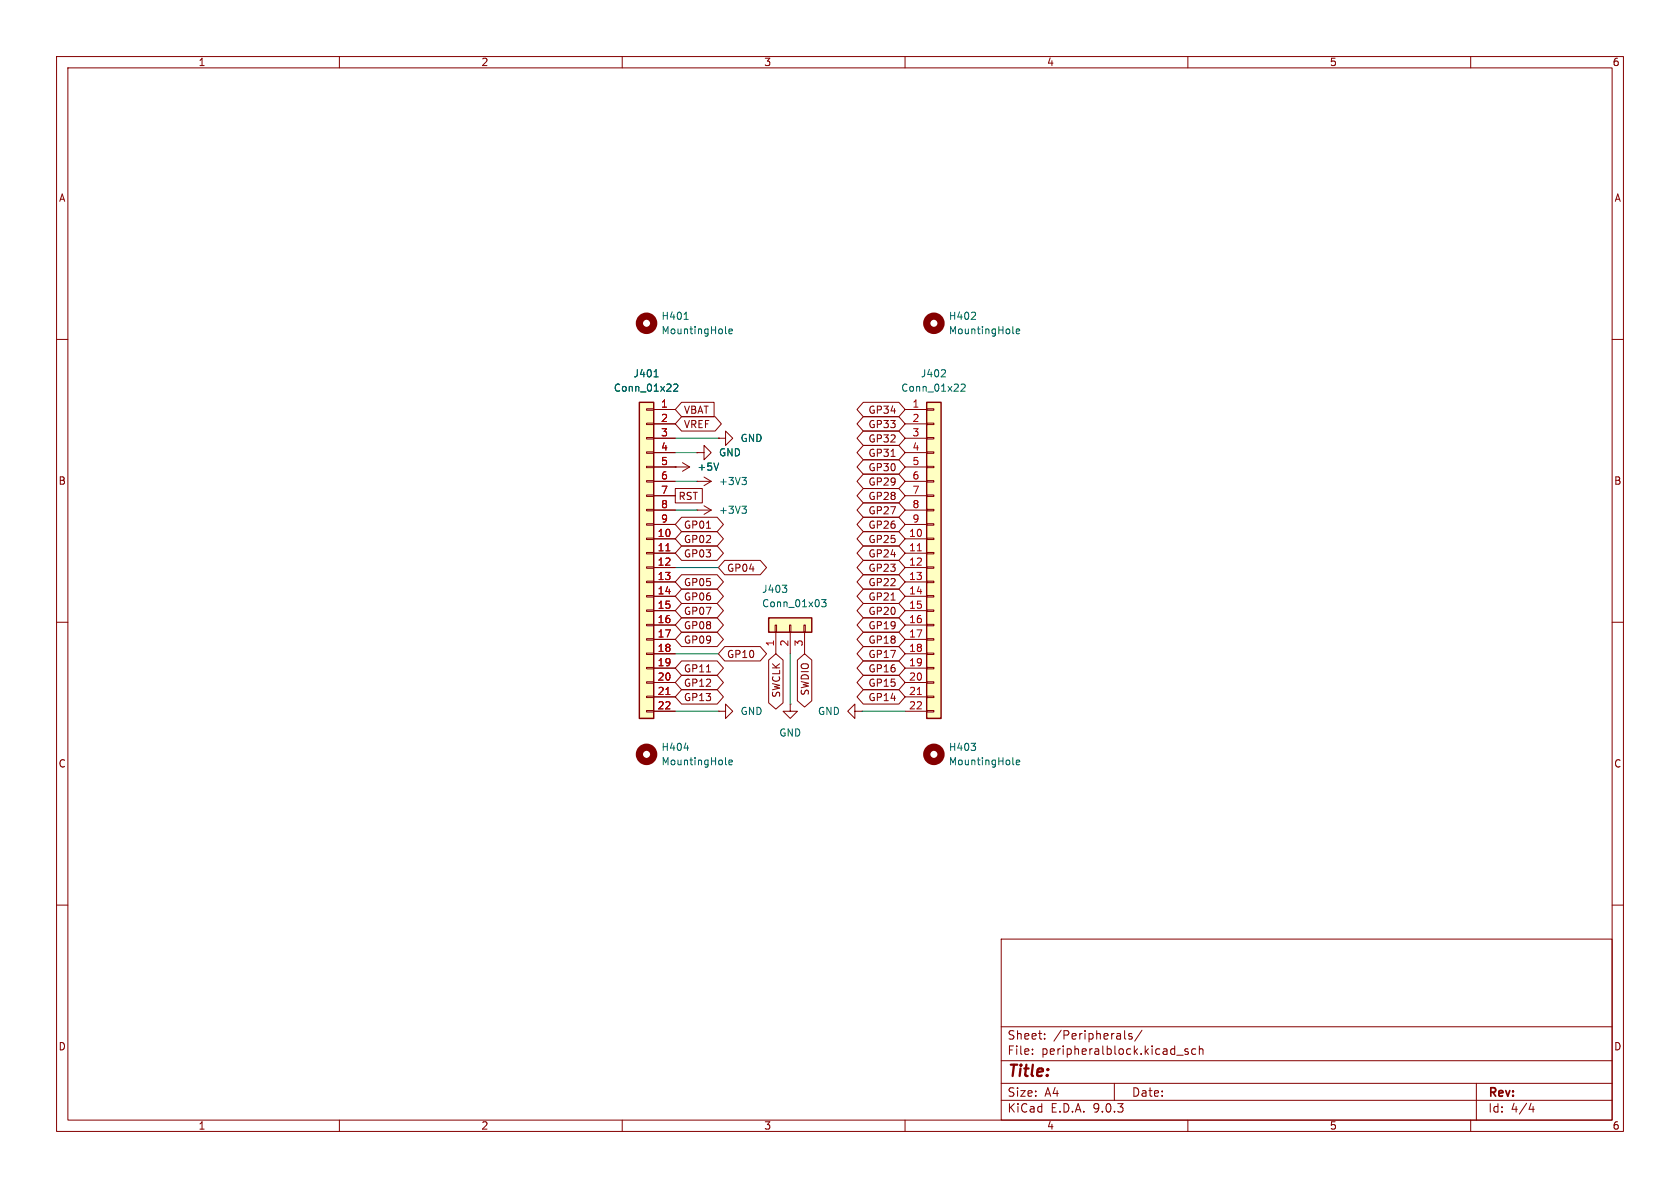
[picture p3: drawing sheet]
<svg xmlns="http://www.w3.org/2000/svg" width="297mm" height="210mm" viewBox="0 0 297 210" stroke-linecap="round" stroke-linejoin="round" font-family="sans-serif">
<g fill="none" stroke="#840000" stroke-width=".18">
<path d="M10 10h277v190h-277zM12 12h273v186h-273zM60 10v2M110 10v2M160 10v2M210 10v2M260 10v2M10 60h2M285 60h2M119.4 82.6h.1M119.4 82.6h2.5M120.6 81.8l1.3 .8"/>
<path d="M121.9 82.6l-1.3 .7M123.2 90.2h.1M123.2 80h1.3v-1.3l1.2 1.3-1.2 1.3v-1.3M123.2 80h.1M123.2 90.2h2.5M124.5 89.4l1.2 .8M125.7 90.2l-1.2 .7M10 110h2M285 110h2M151.1 125.7v-1.2l-1.2 1.2 1.2 1.3v-1.3h1.3M152.4 125.7h.1M10 160h2"/>
<path d="M177 166h108v32h-108zM285 160h2M60 198v2M110 198v2M160 198v2M177 194.5h108M177 191.5h108M177 187.5h108M177 181.5h108M182.5 186.3v.1M182.5 185.5v.1M184.7 183.6v.1"/>
<path d="M184.7 182.8v.1M197 191.5v3M198.8 182.2v1.3l.2 .2M200.1 182.8l-.4-.1-.2 .2 .1 .2 .5 .2v.3h-.6M201.9 182.1l-1.3 2M208 186.5h1.2M210 198v2M210 185.5l-.3-.1-.2 .2v.2l.5 .2v.3h-.5M211.4 185.5l-.4-.1-.3 .3v.4l.1 .2h.6M212 185.5l.2-.1 .4 .1 .1 .9M212 184.9v1.5M260 198v2"/>
<path d="M261 191.5v6.5M270.7 195l-.4 1.1h.9M271 195.6v1"/>
</g>
<circle cx="114.3" cy="57.1" r="1.27" fill="none" stroke="#840000" stroke-width="1.3"/>
<path d="M120.9 56.5h.8M128.3 58.8l.1 .2M128.9 58.6l.6-.1-.1-.3h-.4l-.1 .1v.6h.5M127.1 81.9l-.5 1.2M131.2 89.5h.7l-.4 .5M131.7 90l.2 .2v.3l-.2 .2" fill="none" stroke="#006464" stroke-width=".18"/>
<path d="M135.9 109.2h7.6v2.6h-7.6z" fill="#ffffc2"/>
<path d="M135.9 109.2h7.6v2.6h-7.6z" fill="none" stroke="#840000" stroke-width=".25"/>
<path d="M137 110.5h.3v1.3h-.3zM137.2 111.8v3.8M139.6 110.5h.2v1.3h-.2zM139.7 111.8v3.8M142.1 110.5h.3v1.3h-.3zM142.2 111.8v3.8" fill="none" stroke="#840000" stroke-width=".18"/>
<path d="M138.3 103.4h.8l-.4 .5M139 104l.1 .2-.1 .5M145.3 106h.7l-.4 .5 .4 .1v.5l-.2 .2-.5-.2" fill="none" stroke="#006464" stroke-width=".18"/>
<path d="M113 71.1h2.6v55.9h-2.6z" fill="#ffffc2"/>
<path d="M113 71.1h2.6v55.9h-2.6z" fill="none" stroke="#840000" stroke-width=".25"/>
<g fill="none" stroke="#840000" stroke-width=".18">
<path d="M114.3 72.3h1.3v.2h-1.3zM114.3 74.8h1.3v.3h-1.3zM114.3 77.3h1.3v.3h-1.3zM114.3 79.9h1.3v.2h-1.3zM115.6 72.4h3.8M115.6 74.9h3.8M115.6 77.5h3.8M127 77.5h1.3v-1.3l1.2 1.3-1.2 1.2v-1.2M127 77.5h.1M114.3 82.4h1.3v.3h-1.3zM114.3 85h1.3v.2h-1.3zM114.3 87.5h1.3v.3h-1.3z"/>
<path d="M114.3 90h1.3v.3h-1.3zM114.3 92.6h1.3v.2h-1.3zM114.3 95.1h1.3v.3h-1.3zM114.3 97.7h1.3v.2h-1.3zM115.6 80h3.8M115.6 82.6h3.8M115.6 85.1h3.8M115.6 87.6h3.8M115.6 90.2h3.8M115.6 92.7h3.8M115.6 95.3h3.8M115.6 97.8h3.8"/>
<path d="M123.2 85.1h.1M123.2 85.1h2.5M124.5 84.3l1.2 .8M125.7 85.1l-1.2 .8M114.3 100.2h1.3v.3h-1.3zM114.3 102.7h1.3v.3h-1.3zM114.3 105.3h1.3v.2h-1.3zM114.3 107.8h1.3v.3h-1.3zM114.3 110.4h1.3v.2h-1.3zM114.3 112.9h1.3v.3h-1.3zM114.3 115.4h1.3v.3h-1.3zM114.3 118h1.3v.2h-1.3z"/>
<path d="M115.6 100.3h3.8M115.6 102.9h3.8M115.6 105.4h3.8M115.6 108h3.8M115.6 110.5h3.8M115.6 113h3.8M115.6 115.6h3.8M115.6 118.1h3.8M114.3 120.5h1.3v.3h-1.3zM114.3 123.1h1.3v.2h-1.3zM114.3 125.6h1.3v.3h-1.3zM115.6 120.7h3.8"/>
<path d="M115.6 123.2h3.8M115.6 125.7h3.8M127 125.7h1.3v-1.2l1.2 1.2-1.2 1.3v-1.3M127 125.7h.1"/>
</g>
<path d="M117.7 97.4h.7M117.7 122.8h.7" fill="none" stroke="#a90000" stroke-width=".18"/>
<path d="M171.7 56.5h.8M172.4 55.3v.4M179.1 58.8l.1 .2M179.7 58.6l.6-.1-.1-.3h-.4l-.1 .1v.6h.5M115.6 66.6h.8M119.1 68l.5-.1 .2 .4-.8 .9h.8M131.2 84.4h.7l-.4 .5M131.7 84.9l.2 .2v.3l-.2 .3M120.9 132.2h.8M128.3 135l.1 .2M128.9 134.8l.6-.1-.1-.3h-.4l-.1 .1v.6h.5" fill="none" stroke="#006464" stroke-width=".18"/>
<g fill="none" stroke="#840000" stroke-width="1.3">
<circle cx="165.1" cy="57.1" r="1.27"/>
<circle cx="114.3" cy="133.3" r="1.27"/>
</g>
<path d="M163.8 71.1h2.6v55.9h-2.6z" fill="#ffffc2"/>
<path d="M163.8 71.1h2.6v55.9h-2.6z" fill="none" stroke="#840000" stroke-width=".25"/>
<g fill="none" stroke="#840000" stroke-width=".18">
<path d="M115.6 72.4h3.8M115.6 74.9h3.8M115.6 77.5h3.8M120.5 71.1h5.7v2.6h-5.7l-1.1-1.3zM120.5 73.7h5.9l1.1 1.2-1.1 1.3h-5.9l-1.1-1.3zM127 77.5h.1M152.6 78.7h6.3l1.1 1.3-1.1 1.3h-6.3l-1.1-1.3zM152.6 76.2h6.3l1.1 1.3-1.1 1.2h-6.3l-1.1-1.2zM152.6 73.7h6.3l1.1 1.2-1.1 1.3h-6.3l-1.1-1.3zM152.6 71.1h6.3l1.1 1.3-1.1 1.3h-6.3l-1.1-1.3zM160 72.4h3.8M160 74.9h3.8"/>
<path d="M160 77.5h3.8M163.8 72.3h1.3v.2h-1.3zM163.8 74.8h1.3v.3h-1.3zM163.8 77.3h1.3v.3h-1.3zM163.8 79.9h1.3v.2h-1.3zM115.6 80h3.8M115.6 82.6h3.8M115.6 85.1h3.8M115.6 87.6h3.8M115.6 90.2h3.8M115.6 92.7h3.8M115.6 95.3h3.8"/>
<path d="M115.6 97.8h3.8M119.4 86.4h4.8v2.5h-4.8zM119.4 82.6h.1M120.5 94h6.3l1.1 1.3-1.1 1.2h-6.3l-1.1-1.2zM120.5 91.4h6.3l1.1 1.3-1.1 1.3h-6.3l-1.1-1.3zM120.5 96.5h6.3l1.1 1.3-1.1 1.3h-6.3l-1.1-1.3zM123.2 80h.1M124.9 93.4h.7M128.1 99.1h6.3l1.1 1.2-1.1 1.3h-6.3l-1.1-1.3zM152.6 88.9h6.3l1.1 1.3-1.1 1.2h-6.3l-1.1-1.2zM152.6 91.4h6.3l1.1 1.3-1.1 1.3h-6.3l-1.1-1.3zM152.6 83.8h6.3l1.1 1.3-1.1 1.3h-6.3l-1.1-1.3z"/>
<path d="M152.6 81.3h6.3l1.1 1.3-1.1 1.2h-6.3l-1.1-1.2zM152.6 94h6.3l1.1 1.3-1.1 1.2h-6.3l-1.1-1.2zM152.6 99.1h6.3l1.1 1.2-1.1 1.3h-6.3l-1.1-1.3zM152.6 96.5h6.3l1.1 1.3-1.1 1.3h-6.3l-1.1-1.3zM152.6 86.4h6.3l1.1 1.2-1.1 1.3h-6.3l-1.1-1.3zM157.5 80.7h.7M160 80h3.8M160 82.6h3.8M160 85.1h3.8M160 87.6h3.8M160 90.2h3.8M160 92.7h3.8"/>
<path d="M160 95.3h3.8M160 97.8h3.8M163.8 82.4h1.3v.3h-1.3zM163.8 85h1.3v.2h-1.3zM163.8 87.5h1.3v.3h-1.3zM163.8 90h1.3v.3h-1.3zM163.8 92.6h1.3v.2h-1.3zM163.8 95.1h1.3v.3h-1.3zM163.8 97.7h1.3v.2h-1.3zM115.6 100.3h3.8M115.6 102.9h3.8M115.6 105.4h3.8"/>
<path d="M115.6 108h3.8M115.6 110.5h3.8M115.6 113h3.8M115.6 115.6h3.8M115.6 118.1h3.8M120.5 109.2h6.3l1.1 1.3-1.1 1.3h-6.3l-1.1-1.3zM120.5 104.1h6.3l1.1 1.3-1.1 1.3h-6.3l-1.1-1.3zM120.5 101.6h6.3l1.1 1.3-1.1 1.2h-6.3l-1.1-1.2zM120.5 111.8h6.3l1.1 1.2-1.1 1.3h-6.3l-1.1-1.3zM120.5 106.7h6.3l1.1 1.3-1.1 1.2h-6.3l-1.1-1.2zM120.5 116.8h6.3l1.1 1.3-1.1 1.3h-6.3l-1.1-1.3zM120.5 119.4h6.3l1.1 1.3-1.1 1.2h-6.3l-1.1-1.2z"/>
<path d="M124.9 118.8h.7M128.1 114.3h6.3l1.1 1.3-1.1 1.2h-6.3l-1.1-1.2zM135.9 116.7l1.3-1.1 1.2 1.1v7.5l-1.2 1.2-1.3-1.2zM141 116.7l1.2-1.1 1.3 1.1v7.2l-1.3 1.1-1.2-1.1zM152.6 114.3h6.3l1.1 1.3-1.1 1.2h-6.3l-1.1-1.2zM152.6 119.4h6.3l1.1 1.3-1.1 1.2h-6.3l-1.1-1.2zM152.6 116.8h6.3l1.1 1.3-1.1 1.3h-6.3l-1.1-1.3zM152.6 101.6h6.3l1.1 1.3-1.1 1.2h-6.3l-1.1-1.2zM152.6 106.7h6.3l1.1 1.3-1.1 1.2h-6.3l-1.1-1.2zM152.6 109.2h6.3l1.1 1.3-1.1 1.3h-6.3l-1.1-1.3zM152.6 111.8h6.3l1.1 1.2-1.1 1.3h-6.3l-1.1-1.3zM152.6 104.1h6.3l1.1 1.3-1.1 1.3h-6.3l-1.1-1.3z"/>
<path d="M157.5 106.1h.7M160 100.3h3.8M160 102.9h3.8M160 105.4h3.8M160 108h3.8M160 110.5h3.8M160 113h3.8M160 115.6h3.8M160 118.1h3.8M163.8 100.2h1.3v.3h-1.3zM163.8 102.7h1.3v.3h-1.3zM163.8 105.3h1.3v.2h-1.3z"/>
<path d="M163.8 107.8h1.3v.3h-1.3zM163.8 110.4h1.3v.2h-1.3zM163.8 112.9h1.3v.3h-1.3zM163.8 115.4h1.3v.3h-1.3zM163.8 118h1.3v.2h-1.3zM115.6 120.7h3.8M115.6 123.2h3.8M115.6 125.7h3.8M120.5 121.9h6.3l1.1 1.3-1.1 1.3h-6.3l-1.1-1.3zM139.7 124.5v1.2h1.3l-1.3 1.3-1.3-1.3h1.3M139.7 124.5h.1M152.6 121.9h6.3l1.1 1.3-1.1 1.3h-6.3l-1.1-1.3z"/>
<path d="M160 120.7h3.8M160 123.2h3.8M160 125.7h3.8M163.8 120.5h1.3v.3h-1.3zM163.8 123.1h1.3v.2h-1.3zM163.8 125.6h1.3v.3h-1.3z"/>
</g>
<path d="M117.7 97.4h.7M162.2 97.4h.7M117.7 122.8h.7M162.2 122.8h.7" fill="none" stroke="#a90000" stroke-width=".18"/>
<path d="M115.6 66.6h.8M119.1 68l.5-.1 .2 .4-.8 .9h.8M167 65.4l.2 .2-.1 .3-.7 .7h.8M169.9 68l.5-.1 .2 .4-.8 .9h.8M127.1 81.9l-.5 1.2M171.7 131.4h.8l-.5 .5M172.4 132v.5M179.1 135l.1 .2M179.7 134.8l.6-.1-.1-.3h-.4l-.1 .1v.6h.5" fill="none" stroke="#006464" stroke-width=".18"/>
<circle cx="165.1" cy="133.3" r="1.27" fill="none" stroke="#840000" stroke-width="1.3"/>
<path d="M119.4 77.5h7.6M119.4 90.2h3.8M119.4 80h3.8M119.4 85.1h3.8M119.4 100.3h7.6M119.4 115.6h7.6M139.7 115.6v8.9M119.4 125.7h7.6M152.4 125.7h7.6" fill="none" stroke="#009600" stroke-width=".18"/>
<text font-size="2.8" fill="#840000" x="178" y="190.9">Title:</text>
<g font-size="2.1" fill="#840000">
<text x="178" y="184">Sheet:</text>
<text x="186.2" y="184">/Peripherals/</text>
<text x="178" y="186.7">File:</text>
<text x="184.1" y="186.7">peripheralblock.kicad_sch</text>
<text x="178" y="196.9">KiCad</text>
<text x="178" y="194.1">Size:</text>
<text x="184.7" y="194.1">A4</text>
<text x="185.7" y="196.9">E.D.A.</text>
<text x="193.3" y="196.9">9.0.3</text>
<text x="200" y="194.1">Date:</text>
<text x="263" y="194.3">Rev:</text>
<text x="263" y="196.9">Id:</text>
<text x="267.1" y="196.9">4/4</text>
</g>
<g font-size="1.8" fill="#840000">
<text x="35" y="11.9">1</text>
<text x="85" y="11.9">2</text>
<text x="135" y="11.9">3</text>
<text x="185" y="11.9">4</text>
<text x="235" y="11.9">5</text>
<text x="285" y="11.9">6</text>
<text x="10.3" y="35.9">A</text>
<text x="285.3" y="35.9">A</text>
<text x="120.8" y="73.3">VBAT</text>
<text x="120.8" y="75.9">VREF</text>
<text x="153.4" y="75.9">GP33</text>
<text x="153.4" y="73.3">GP34</text>
<text x="153.4" y="81">GP31</text>
<text x="153.4" y="83.5">GP30</text>
<text x="153.4" y="78.4">GP32</text>
<text x="10.3" y="85.9">B</text>
<text x="119.9" y="88.6">RST</text>
<text x="153.4" y="86">GP29</text>
<text x="153.4" y="88.6">GP28</text>
<text x="285.3" y="85.9">B</text>
<text x="120.8" y="93.7">GP01</text>
<text x="153.4" y="91.1">GP27</text>
<text x="153.4" y="93.7">GP26</text>
<text x="120.8" y="96.2">GP02</text>
<text x="120.8" y="98.7">GP03</text>
<text x="128.4" y="101.3">GP04</text>
<text x="153.4" y="96.2">GP25</text>
<text x="153.4" y="101.3">GP23</text>
<text x="153.4" y="98.7">GP24</text>
<text x="120.8" y="106.4">GP06</text>
<text x="120.8" y="103.8">GP05</text>
<text x="153.4" y="103.8">GP22</text>
<text x="153.4" y="106.4">GP21</text>
<text x="120.8" y="111.4">GP08</text>
<text x="120.8" y="114">GP09</text>
<text x="120.8" y="108.9">GP07</text>
<text x="153.4" y="108.9">GP20</text>
<text x="153.4" y="111.4">GP19</text>
<text x="153.4" y="114">GP18</text>
<text x="120.8" y="119.1">GP11</text>
<text x="128.4" y="116.5">GP10</text>
<text x="153.4" y="116.5">GP17</text>
<text x="153.4" y="119.1">GP16</text>
<text x="120.8" y="121.6">GP12</text>
<text x="120.8" y="124.1">GP13</text>
<text x="138.1" y="123.4" transform="rotate(-90 138.1 123.4)">SWCLK</text>
<text x="143.2" y="123.1" transform="rotate(-90 143.2 123.1)">SWDIO</text>
<text x="153.4" y="124.1">GP14</text>
<text x="153.4" y="121.6">GP15</text>
<text x="10.3" y="135.9">C</text>
<text x="285.3" y="135.9">C</text>
<text x="10.3" y="185.9">D</text>
<text x="285.3" y="185.9">D</text>
<text x="35" y="199.9">1</text>
<text x="85" y="199.9">2</text>
<text x="135" y="199.9">3</text>
<text x="185" y="199.9">4</text>
<text x="235" y="199.9">5</text>
<text x="285" y="199.9">6</text>
</g>
<g font-size="1.8" fill="#006464">
<text x="116.8" y="56.7">H401</text>
<text x="116.8" y="59.3">MountingHole</text>
<text x="167.6" y="56.7">H402</text>
<text x="167.6" y="59.3">MountingHole</text>
<text x="108.4" y="69.4">Conn_01x22</text>
<text x="111.9" y="66.9">J401</text>
<text x="159.2" y="69.4">Conn_01x22</text>
<text x="162.7" y="66.9">J402</text>
<text x="123.2" y="83.4">+5V</text>
<text x="127" y="80.9">GND</text>
<text x="130.8" y="78.3">GND</text>
<text x="127" y="86">+3V3</text>
<text x="127" y="91">+3V3</text>
<text x="134.6" y="105">J403</text>
<text x="134.6" y="107.5">Conn_01x03</text>
<text x="130.8" y="126.6">GND</text>
<text x="137.7" y="130.4">GND</text>
<text x="144.5" y="126.6">GND</text>
<text x="116.8" y="132.9">H404</text>
<text x="116.8" y="135.5">MountingHole</text>
<text x="167.6" y="132.9">H403</text>
<text x="167.6" y="135.5">MountingHole</text>
</g>
<g font-size="1.8" fill="#a90000">
<text x="116.8" y="72.1">1</text>
<text x="116.8" y="74.7">2</text>
<text x="116.8" y="77.2">3</text>
<text x="161.2" y="72.1">1</text>
<text x="161.2" y="74.7">2</text>
<text x="161.2" y="77.2">3</text>
<text x="116.8" y="79.8">4</text>
<text x="116.8" y="82.3">5</text>
<text x="161.2" y="79.8">4</text>
<text x="161.2" y="82.3">5</text>
<text x="116.8" y="84.8">6</text>
<text x="116.8" y="87.4">7</text>
<text x="116.8" y="89.9">8</text>
<text x="161.2" y="84.8">6</text>
<text x="161.2" y="87.4">7</text>
<text x="161.2" y="89.9">8</text>
<text x="116.2" y="95">10</text>
<text x="116.8" y="92.5">9</text>
<text x="160.6" y="95">10</text>
<text x="161.2" y="92.5">9</text>
<text x="116.2" y="97.5">11</text>
<text x="116.2" y="100.1">12</text>
<text x="160.6" y="97.5">11</text>
<text x="160.6" y="100.1">12</text>
<text x="116.2" y="102.6">13</text>
<text x="116.2" y="105.2">14</text>
<text x="116.2" y="107.7">15</text>
<text x="160.6" y="102.6">13</text>
<text x="160.6" y="105.2">14</text>
<text x="160.6" y="107.7">15</text>
<text x="116.2" y="110.2">16</text>
<text x="116.2" y="112.8">17</text>
<text x="160.6" y="110.2">16</text>
<text x="160.6" y="112.8">17</text>
<text x="116.2" y="115.3">18</text>
<text x="116.2" y="117.9">19</text>
<text x="136.9" y="114.4" transform="rotate(-90 136.9 114.4)">1</text>
<text x="139.4" y="114.4" transform="rotate(-90 139.4 114.4)">2</text>
<text x="142" y="114.4" transform="rotate(-90 142 114.4)">3</text>
<text x="160.6" y="115.3">18</text>
<text x="160.6" y="117.9">19</text>
<text x="116.2" y="120.4">20</text>
<text x="116.2" y="122.9">21</text>
<text x="116.2" y="125.5">22</text>
<text x="160.6" y="120.4">20</text>
<text x="160.6" y="122.9">21</text>
<text x="160.6" y="125.5">22</text>
</g>
</svg>
